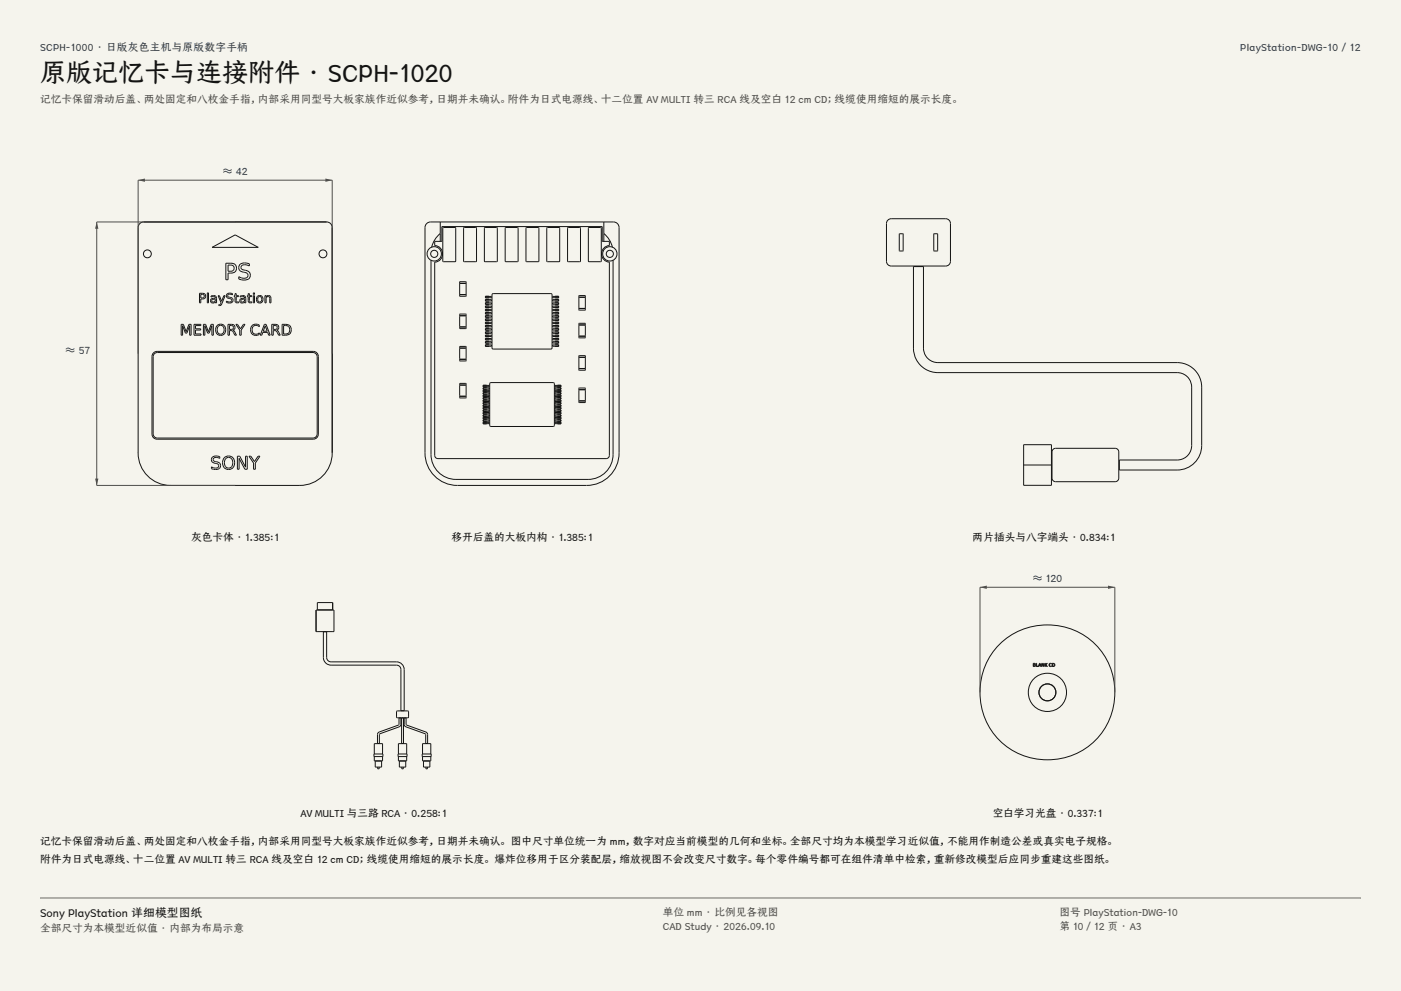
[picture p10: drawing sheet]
<svg xmlns="http://www.w3.org/2000/svg" width="420mm" height="297mm" viewBox="0 0 420 297" stroke-linecap="round" stroke-linejoin="round" font-family="sans-serif">
<g fill="#f5f4ed">
<path d="M0 0h420v297h-420z"/>
<path d="M12 12h396v275h-396z"/>
</g>
<g fill="none" stroke="#141413" stroke-width=".3">
<path d="M63.6 74.1l6.9-3.7 6.9 3.7zM67.7 78.9h1.5a1.49 1.49 0 0 1 1.7 1.5 1.49 1.49 0 0 1-1.7 1.4h-.8v2h-.7zM68.4 79.4h.8a.93 .93 0 0 1 1 1 .93 .93 0 0 1-1 .9h-.8zM72 79.2a3.2 3.2 0 0 1 2.8-.1v.6l-.3-.1a1.74 1.74 0 0 0-2.2 .3 .98 .98 0 0 0 1.3 1.1 1.52 1.52 0 0 1 1.4 1.9 1.52 1.52 0 0 1-2.1 1l-1.3-.3v-.7a2.04 2.04 0 0 0 2.7-.1 1.06 1.06 0 0 0-1.3-1.2 1.36 1.36 0 0 1-1.3-.9 1.36 1.36 0 0 1 .3-1.5zM54.3 97.2h.7l.8 2.2 .8-2.2h.7v3.3h-.4v-2.9l-.9 2.2h-.4l-.9-2.2v2.9h-.4zM58.2 97.2h2v.4h-1.6v.9h1.6v.4h-1.6v1.2h1.7v.4h-2.1zM59.8 87.9h.9a.86 .86 0 0 1 1 .9 .86 .86 0 0 1-1 .8h-.5v1.2h-.4zM60.2 88.2h.5a.54 .54 0 0 1 .5 .6 .54 .54 0 0 1-.5 .5h-.5zM61 97.2h.6l.9 2.2 .8-2.2h.7v3.3h-.5v-2.9l-.8 2.2h-.5l-.8-2.2v2.9h-.4zM62.2 87.8h.3v3h-.3zM63.3 88.7a1.04 1.04 0 0 1 1-.1 1.04 1.04 0 0 1 .6 .9v1.3h-.3v-.4a.76 .76 0 0 1-1 .4 .76 .76 0 0 1-.4-.9 .76 .76 0 0 1 .9-.5h.5a.77 .77 0 0 0-1.3-.4zM63.6 89.8l1-.1a.56 .56 0 0 1-.4 .8 .56 .56 0 0 1-.7-.6z"/>
<path d="M65.4 97.9a1.17 1.17 0 0 1 1.5 0 1.17 1.17 0 0 1 .2 1.5 1.09 1.09 0 0 1-1.4 .7 1.09 1.09 0 0 1-.6-1.6zM65.4 88.6h.4l.6 1.7 .7-1.7h.4l-1.1 2.6-.3 .4h-.5v-.3l.4-.1 .3-.5zM68.1 88.1l.8-.3 .8 .2v.4l-.3-.1a.6 .6 0 0 0-.8-.1 .6 .6 0 0 0-.1 .8h.1a.98 .98 0 0 1 1.3 1.1 .98 .98 0 0 1-1.6 .7l-.4-.2v-.4l.6 .3a.6 .6 0 0 0 1-.4 .6 .6 0 0 0-.8-.7 .78 .78 0 0 1-.8-.4 .78 .78 0 0 1 .2-.9zM68.3 97.2h1a.91 .91 0 0 1 1.1 .6 .91 .91 0 0 1-.5 1.1l1 1.6h-.5l-.6-1.2-.5-.2h-.5v1.4h-.5zM68.8 97.6h.5a.58 .58 0 0 1 .7 .5 .58 .58 0 0 1-.7 .6h-.5zM70.5 88h.3v.6h.7v.3h-.7v1.4l.7 .2v.3l-1-.3v-1.6h-.3v-.3h.3zM70.7 97.2h.5l.9 1.3 .9-1.3h.5l-1.2 1.7v1.6h-.4v-1.6zM72 88.7a1.04 1.04 0 0 1 1.1-.1 1.04 1.04 0 0 1 .6 .9v1.3h-.4v-.4a.76 .76 0 0 1-.9 .4 .76 .76 0 0 1-.5-.9 .76 .76 0 0 1 .9-.5h.5a.77 .77 0 0 0-1.3-.4zM72.4 89.8l.9-.1a.56 .56 0 0 1-.4 .8 .56 .56 0 0 1-.6-.6zM74.4 88h.4v.6h.7v.3h-.7v1.4l.7 .2v.3l-1-.3-.1-1.6h-.3v-.3h.3zM75.5 97.6a1.81 1.81 0 0 1 2.2-.1v.4a1.27 1.27 0 0 0-1.7 0 1.27 1.27 0 0 0 0 1.8 1.27 1.27 0 0 0 1.7 .1v.4a1.71 1.71 0 0 1-2.3-.3 1.71 1.71 0 0 1 .1-2.3zM75.9 88.6h.4v2.2h-.4z"/>
<path d="M75.9 87.8h.4v.4h-.4zM77.4 89.1a.7 .7 0 0 1 1.1 .6 .7 .7 0 0 1-1.1 .6l-.1-.6zM79.3 97.2h.5l1.2 3.3h-.5l-.3-.9h-1.4l-.3 .9h-.5zM79.4 88.6h.4v.3a.78 .78 0 0 1 .9-.3 .78 .78 0 0 1 .5 .9v1.3h-.3v-1.3a.55 .55 0 0 0-.6-.6 .55 .55 0 0 0-.5 .6v1.3h-.4zM79.5 97.6l.6 1.7h-1.2zM81.5 97.2h1a.91 .91 0 0 1 1 .6 .91 .91 0 0 1-.5 1.1l1 1.6h-.5l-.6-1.2-.5-.2h-.5v1.4h-.4zM81.9 97.6h.6a.58 .58 0 0 1 .6 .5 .58 .58 0 0 1-.6 .6h-.6zM84.6 97.2h.9a1.64 1.64 0 0 1 1.8 1.6 1.64 1.64 0 0 1-1.8 1.7h-.9zM85 97.6a1.35 1.35 0 0 1 1.8 1.2 1.35 1.35 0 0 1-1.8 1.3zM45.9 105.9l1.2-.6h46.8a1.52 1.52 0 0 1 1.5 1.5v23.3a1.52 1.52 0 0 1-1.5 1.5h-46.8a1.52 1.52 0 0 1-1.5-1.5v-23.3zM46.2 106.2l1-.5h46.6a1.25 1.25 0 0 1 1.3 1.2v23.1a1.25 1.25 0 0 1-1.3 1.3h-46.6a1.25 1.25 0 0 1-1.3-1.3v-23.1zM41.4 135.6v-67.4l.5-1.2 1.2-.5h54.8l1.2 .5 .5 1.2v67.4"/>
<path d="M41.4 135.6h.1M41.4 135.6a9.7 9.7 0 0 0 9.8 9.9M63.7 137l1-.3 1.2 .2v.5l-.6-.2a.81 .81 0 0 0-1-.1 .81 .81 0 0 0-.2 1l.1 .1a1.88 1.88 0 0 1 1.9 1.4 1.64 1.64 0 0 1-2.5 .9h-.2v-.6l.4 .2a.98 .98 0 0 0 1.2 .2 .98 .98 0 0 0 .5-1l-.3-.3a1.89 1.89 0 0 1-1.8-1.2zM67.2 137.2a1.97 1.97 0 0 1 3.2 1 1.97 1.97 0 0 1-2.3 2.5 2.13 2.13 0 0 1-.9-3.5zM67.8 137.3a1.35 1.35 0 0 1 1.6 .1 1.35 1.35 0 0 1 .4 1.6 1.26 1.26 0 0 1-1.5 1.3 1.26 1.26 0 0 1-1-1.6l.1-.7zM71.2 136.7h.7l1.7 3.3v-3.3h.5v3.9h-.7l-1.7-3.2v3.2h-.5zM74.6 136.7h.6l1.1 1.6 1.1-1.6h.5l-1.4 2.1v1.8h-.5v-1.8zM99.6 135.6a9.7 9.7 0 0 1-9.8 9.9M99.6 135.6h.1M51.2 145.5h38.6M51.2 145.5h.1M89.8 145.5h.1"/>
<circle cx="44.2" cy="76.1" r="1.18"/>
<circle cx="96.8" cy="76.1" r="1.18"/>
<circle cx="66.1" cy="98.8" r="1.62"/>
<circle cx="77.9" cy="89.6" r="1.08"/>
</g>
<path d="M41.4 106v-52h58.2v52" fill="none" stroke="#504e49" stroke-width=".3"/>
<g fill="#504e49">
<path d="M41.4 54l2-.5v1z"/>
<path d="M97.6 53.5l2 .5-2 .5z"/>
</g>
<path d="M70.5 66.5h-41.5v79h41.5" fill="none" stroke="#504e49" stroke-width=".3"/>
<g fill="#504e49">
<path d="M29 66.5l.5 2.1h-1z"/>
<path d="M28.5 143.4h1l-.5 2.1z"/>
</g>
<g fill="none" stroke="#141413" stroke-width=".3">
<path d="M129.2 78v58.2a7.5 7.5 0 0 0 7.5 7.5h39.6a7.5 7.5 0 0 0 7.5-7.5v-58.2M132 70l-1.4 1.5-1.2 2.6M132 66.5v5.8M132.5 67.9h48v4.4h2.2v1.3a2.49 2.49 0 0 0-2.4 2.5 2.49 2.49 0 0 0 2.4 2.5v57.9a.97 .97 0 0 1-1 .9h-50.4a.97 .97 0 0 1-1-.9v-57.9a2.49 2.49 0 0 0 2.4-2.5 2.49 2.49 0 0 0-2.4-2.5v-1.3h2.2zM132.8 68.2h3.6l.2 .2v9.8l-.2 .2h-3.4l-.3-.2zM139 68.2h3.6l.3 .2v9.8l-.3 .2h-3.4l-.2-.2zM145.3 68.2h3.6l.2 .2v9.8l-.2 .2h-3.5l-.2-.2zM151.5 68.2h3.6l.2 .2v9.8l-.2 .2h-3.4l-.3-.2zM157.7 68.2h3.6l.3 .2v9.8l-.3 .2h-3.4l-.2-.2zM164 68.2h3.6l.2 .2v9.8l-.2 .2h-3.5l-.2-.2zM170.2 68.2h3.6l.2 .2v9.8l-.2 .2h-3.4l-.3-.2zM176.4 68.2h3.6l.3 .2v9.8l-.3 .2h-3.4l-.2-.2z"/>
<path d="M181 70l1.4 1.5 1.2 2.6M181 66.5v5.8M266 66.1l1.2-.5h16.3a1.42 1.42 0 0 1 1.4 1.4v11.3a1.42 1.42 0 0 1-1.4 1.4h-16.3a1.42 1.42 0 0 1-1.4-1.4v-11.3zM269.6 70.1h1.2l-.1 5.1-1.1-.1zM273.8 79.9h3v24.4a4.3 4.3 0 0 0 4.4 4.4h71.7a7.3 7.3 0 0 1 7.3 7.3v17.5a7.3 7.3 0 0 1-7.3 7.4h-17.3v-3h17.3a4.3 4.3 0 0 0 4.3-4.4v-17.5a4.3 4.3 0 0 0-4.3-4.3h-71.7a7.3 7.3 0 0 1-7.4-7.4zM280 70.1h1.1l-.1 5.1-1.1-.1zM137.8 98h1.9v.4l-1.8 .1zM137.8 94.1h1.9v.4l-1.8 .1zM137.8 94.7h1.9v3.2h-1.9zM137.9 88.3v.5h1.8v-.5M137.9 84.9v-.5h1.8v.5M137.9 88.3h1.8"/>
<path d="M137.9 84.9h1.8M137.9 84.9v3.4M139.6 84.9v3.4M145.5 88.8h1.8v.4l-1.8 .1zM145.6 99.5h1.7v.4h-1.7zM145.6 98.5h1.7v.4h-1.7zM145.6 97.6h1.7v.4h-1.7zM145.6 96.6h1.7v.4h-1.7zM145.6 95.6h1.7v.4h-1.7zM145.6 94.7h1.7v.3h-1.7zM145.6 93.7h1.7v.4h-1.7zM145.6 92.7h1.7v.4h-1.7z"/>
<path d="M145.6 91.7h1.7v.4h-1.7zM145.6 90.8h1.7v.4h-1.7zM145.6 89.8v.4h1.7v-.4h-1.8v.4h1.1M145.6 88.8v.4M146.6 99.5l-1.1-.1v.5h1.1M146.6 98.5h-1.1v.5l1.1-.1M146.6 97.6l-1.1-.1v.5h1.1M146.6 96.6l-1.1-.1v.5h1.1M146.6 95.6h-1.1v.5l1.1-.1M146.6 94.7l-1.1-.1v.5l1.1-.1M146.6 93.7l-1.1-.1v.5h1.1M146.6 92.7h-1.1v.5l1.1-.1"/>
<path d="M146.6 91.7h-1.1v.5l1.1-.1M146.6 90.8l-1.1-.1v.5h1.1M146.6 88.8h.1M146.6 89.2v.1M146.6 89.8h.1M147.7 88h17.6l.2 .3v16.1l-.3 .2h-17.5l-.2-.3v-16zM165.7 90.8h1.7v.4h-1.7zM165.7 91.7h1.7v.4h-1.7zM165.7 92.7h1.7v.4h-1.7zM165.7 93.7h1.7v.4h-1.7zM165.7 94.7h1.7v.3h-1.7zM165.7 95.6h1.7v.4h-1.7z"/>
<path d="M165.7 96.6h1.7v.4h-1.7zM165.7 97.6h1.7v.4h-1.7zM165.7 98.5h1.7v.4h-1.7zM165.7 99.5h1.7v.4h-1.7zM165.7 88.8h1.8v.5l-1.8-.1zM166.4 90.8l1.1-.1v.5h-1.1M166.4 91.7h1.1v.5l-1.1-.1M166.4 92.7h1.1v.5l-1.1-.1M166.4 93.7l1.1-.1v.5h-1.1M166.4 94.7l1.1-.1v.5l-1.1-.1M166.4 95.6h1.1v.5l-1.1-.1M166.4 96.6l1.1-.1v.5h-1.1"/>
<path d="M166.4 97.6l1.1-.1v.5h-1.1M166.4 98.5h1.1v.5l-1.1-.1M166.4 99.5l1.1-.1v.5h-1.1M166.4 88.8h.1M166.4 89.2v.1M166.4 89.8h.1M167.4 88.8v.4M167.4 89.8v.4h-1.7v-.4h1.8v.4h-1.1M173.6 92.5h1.8l.1 .4h-1.9zM173.6 88.6h1.8l.1 .4-1.9 .1zM173.6 96.9h1.8l.1 .4-1.9 .1zM173.6 89.1h1.8v3.3h-1.8z"/>
<path d="M173.6 97.5h1.8v3.2h-1.8zM137.8 118.8h1.9v.4l-1.8 .1zM137.9 107.7v.5h1.8v-.5M137.9 104.3v-.5h1.8v.5M137.9 115.4v-.5h1.8v.5M137.9 115.4h1.8M137.9 107.7h1.8M137.9 104.3h1.8M137.9 104.3v3.4M137.9 115.4v3.3h1.8l-.1-3.3M139.6 104.3v3.4M144.8 119.1l1.8 .1v.4h-1.8z"/>
<path d="M144.9 115.5h1.7v.4h-1.7zM144.9 116.2h1.7v.4h-1.7zM144.9 117h1.7v.4h-1.7zM144.9 117.7h1.7v.4h-1.7zM144.9 119.9v.4h1.7v-.4h-1.8v.5l1.1-.1M144.9 119.2v.4M145.5 103.3l1.8 .1v.4h-1.8zM145.5 102.4h1.8v.4l-1.8 .1zM145.6 100.5h1.7v.4h-1.7zM145.6 102.4v.4M145.6 103.4v.4M145.9 118.5l-1.1-.1v.5l1.8-.1v-.3h-1.7v.3"/>
<path d="M145.9 117.7h-1.1v.5l1.1-.1M145.9 117l-1.1-.1v.5h1.1M145.9 116.2h-1.1v.5l1.1-.1M145.9 115.5l-1.1-.1v.5h1.1M145.9 118.8v.1M145.9 119.1v.1M145.9 119.6h.1M145.9 119.9h.1M146.6 101.4h-1.1v.5l1.8-.1v-.4h-1.7v.4M146.6 100.5l-1.1-.1v.5h1.1M146.6 101.8v.1M146.6 102.4h.1"/>
<path d="M146.6 102.8v.1M146.6 103.3v.1M146.6 103.8h.1M146.9 114.8l.2-.1h18.9l.2 .3-.1 12.6-.2 .2h-18.9l-.2-.3zM165.7 100.5h1.7v.4h-1.7zM165.7 102.4h1.8v.5l-1.8-.1zM165.7 103.4l1.8-.1v.5h-1.8zM166.4 115.5h1.7v.4h-1.7zM166.4 116.2h1.7v.4h-1.7zM166.4 117h1.7v.4h-1.7zM166.4 117.7h1.7v.4h-1.7zM166.4 119.2l1.8-.1v.5h-1.8z"/>
<path d="M166.4 101.4h1.1v.5l-1.8-.1v-.4h1.7v.4M166.4 100.5l1.1-.1v.5h-1.1M166.4 101.8v.1M166.4 102.4h.1M166.4 102.8v.1M166.4 103.3v.1M166.4 103.8h.1M167.1 118.5l1.1-.1v.5l-1.8-.1v-.3h1.7v.3M167.1 115.5l1.1-.1v.5h-1.1M167.1 116.2h1.1v.5l-1.1-.1M167.1 117l1.1-.1v.5h-1.1M167.1 117.7h1.1v.5l-1.1-.1"/>
<path d="M167.1 118.8v.1M167.1 119.1v.1M167.1 119.6h.1M167.1 119.9h.1M167.4 102.4v.4M167.4 103.4v.4M168.1 119.2v.4M168.1 119.9v.4h-1.7v-.4h1.8v.5l-1.1-.1M173.6 100.8h1.8l.1 .4-1.9 .1zM173.6 110.5h1.8l.1 .4-1.9 .1zM173.6 116.3h1.8l.1 .4-1.9 .1zM173.6 107.1v-.5h1.8v.5"/>
<path d="M173.6 107.1h1.8M173.7 107.1v3.3h1.7l-.1-3.3M127.4 135.6v-67.4l.5-1.2 1.2-.5h54.8l1.2 .5 .5 1.2v67.4M127.4 135.6h.1M127.4 135.6a9.7 9.7 0 0 0 9.8 9.9M144.8 124.3l1.8 .1v.4h-1.8zM144.9 120.7h1.7v.4h-1.7zM144.9 121.4h1.7v.4h-1.7zM144.9 122.2h1.7v.3h-1.7zM144.9 122.9h1.7v.4h-1.7zM144.9 125.1v.4h1.7v-.4h-1.8v.5l1.1-.1M144.9 125.8h1.7v.4h-1.7z"/>
<path d="M144.9 126.6h1.7v.4h-1.7zM144.9 124.4v.4M145.9 123.6h-1.1v.5l1.8-.1v-.4h-1.7v.4M145.9 126.6l-1.1-.1v.5h1.1M145.9 125.8h-1.1v.5l1.1-.1M145.9 122.9l-1.1-.1v.5h1.1M145.9 122.2l-1.1-.1v.5l1.1-.1M145.9 121.4h-1.1v.5l1.1-.1M145.9 120.7l-1.1-.1v.5h1.1M145.9 124v.1M145.9 124.3v.1M145.9 124.8h.1"/>
<path d="M145.9 125.1h.1M166.4 120.7h1.7v.4h-1.7zM166.4 121.4h1.7v.4h-1.7zM166.4 122.2h1.7v.3h-1.7zM166.4 122.9h1.7v.4h-1.7zM166.4 125.8h1.7v.4h-1.7zM166.4 126.6h1.7v.4h-1.7zM166.4 124.4l1.8-.1v.5h-1.8zM167.1 123.6h1.1v.5l-1.8-.1v-.4h1.7v.4M167.1 120.7l1.1-.1v.5h-1.1M167.1 121.4h1.1v.5l-1.1-.1M167.1 122.2l1.1-.1v.5l-1.1-.1"/>
<path d="M167.1 122.9l1.1-.1v.5h-1.1M167.1 125.8h1.1v.5l-1.1-.1M167.1 126.6l1.1-.1v.5h-1.1M167.1 124v.1M167.1 124.3v.1M167.1 124.8h.1M167.1 125.1h.1M168.1 124.4v.4M168.1 125.1v.4h-1.7v-.4h1.8v.5l-1.1-.1M173.6 120.2v.4h1.8v-.4M173.6 120.2h1.8M173.7 120.1v-3.3h1.7l-.1 3.3"/>
<path d="M185.6 135.6a9.7 9.7 0 0 1-9.8 9.9M185.6 135.6h.1M306.9 139.4v6h8.3v-6M306.9 139.4v-6.1h8.3v6.1M306.9 139.4h8.3M315.8 134.6l.7-.2h18.2l.5 .4 .2 .6-.1 8.2-.4 .6-.6 .2-18.2-.1-.5-.4-.2-.6v-7.9zM137.2 145.5h.1M137.2 145.5h38.6M175.8 145.5h.1M94.7 182.8h5.4v6.5h-5.4zM95.1 180.6h4.6v2.2h-4.6zM96.9 189.3h1v7.7a1.32 1.32 0 0 0 1.3 1.4h19.7a2.3 2.3 0 0 1 2.3 2.3v12.3h-1v-12.3a1.32 1.32 0 0 0-1.3-1.4h-19.7a2.3 2.3 0 0 1-2.3-2.3z"/>
<path d="M309.7 198.8h.4a.23 .23 0 0 1 .3 .1 .23 .23 0 0 1-.2 .3 .27 .27 0 0 1 .2 .4 .27 .27 0 0 1-.3 .2h-.4zM309.9 199.3h.3v.3h-.3zM309.9 198.9l.3 .2-.3 .1zM310.6 198.8l.2 .8 .4 .2 .6-1 .3 1-.2-.3-1.3 .3zM311.7 198.9l.2 .5h-.4zM312.3 198.8l.6 .8 .1-.8v1l-.6-.8-.1 .8zM313.3 198.8l.1 .4 .6-.4-.5 .4 .5 .6-.6-.5-.1 .5zM314.6 198.9l.4-.1 .2 .2a.37 .37 0 0 0-.5 0 .37 .37 0 0 0 0 .5 .37 .37 0 0 0 .5 0 .46 .46 0 0 1-.7 .2 .46 .46 0 0 1 .1-.8zM315.4 198.8a.54 .54 0 0 1 .8 .5 .54 .54 0 0 1-.8 .5zM315.6 198.9a.39 .39 0 0 1 .5 .4 .39 .39 0 0 1-.5 .3zM113.3 219.6l6.2-2.3 .1-2.1h.6v1.9l-.3 .6-6.1 2.3-.1 2.8h-.5v-2.7zM119 213.1h3.4l.1 1.9-3.5 .1z"/>
<path d="M120.4 215.2h.6v7.6h-.6zM121.2 215.2h.5l.2 2.1 6.1 2.4 .2 3.1h-.6l-.1-2.9-6.1-2.3-.2-.5zM112.1 226h2.7v.7h-2.7zM112.2 226.7v1.3h2.5v-1.3M112.2 226v-3.1h2.5v3.1M112.5 228.1h1.9v1.8h-1.9zM113.2 229.9v.5h.5v-.5M119.3 226h2.7v.7h-2.7zM119.4 226.7v1.3h2.5v-1.3M119.4 226v-3.1h2.5v3.1M119.7 228.1h1.9v1.8h-1.9zM120.4 229.9v.5h.5v-.5"/>
<path d="M126.6 226h2.7v.7h-2.7zM126.7 226.7v1.3h2.4v-1.3M126.7 226v-3.1h2.4v3.1M127 228.1h1.9v1.8h-1.9zM127.7 229.9v.5h.4v-.5"/>
<circle cx="130.2" cy="76.1" r="2.15"/>
<circle cx="130.2" cy="76.1" r="1.07"/>
<circle cx="182.8" cy="76.1" r="2.15"/>
<circle cx="182.8" cy="76.1" r="1.07"/>
<circle cx="313.9" cy="207.5" r="20.3"/>
<circle cx="314" cy="207.5" r="5.7"/>
<circle cx="314" cy="207.5" r="2.55"/>
<circle cx="314" cy="207.5" r="2.53"/>
</g>
<path d="M293.8 207.5v-31.5h40.4v31.5" fill="none" stroke="#504e49" stroke-width=".3"/>
<g fill="#504e49">
<path d="M293.8 176l2-.5v1z"/>
<path d="M332.2 175.5l2 .5-2 .5z"/>
</g>
<path d="M12 269.3h396zM12 269h396v.3h-396z" fill-rule="evenodd" fill="#504e49"/>
<text font-size="7.8" fill="#141413" x="12" y="24.7">原版记忆卡与连接附件 · SCPH-1020</text>
<text font-size="3.5" fill="#141413" x="12" y="274.9">Sony PlayStation 详细模型图纸</text>
<g font-size="3.2" fill="#1b365d">
<text x="12" y="15.3">SCPH-1000 · 日版灰色主机与原版数字手柄</text>
<text x="371.8" y="15.3">PlayStation-DWG-10 / 12</text>
<text x="66.7" y="52.4">≈ 42</text>
<text x="19.6" y="106">≈ 57</text>
<text x="309.6" y="174.4">≈ 120</text>
</g>
<g font-size="3.2" fill="#504e49">
<text x="12" y="30.9">记忆卡保留滑动后盖、两处固定和八枚金手指，内部采用同型号大板家族作近似参考，日期并未确认。附件为日式电源线、十二位置 AV MULTI 转三 RCA 线及空白 12 cm CD；线缆使用缩短的展示长度。</text>
<text x="198.7" y="274.5">单位 mm · 比例见各视图</text>
<text x="317.6" y="274.5">图号 PlayStation-DWG-10</text>
<text x="12" y="279.3">全部尺寸为本模型近似值 · 内部为布局示意</text>
<text x="198.7" y="278.8">CAD Study · 2026.09.10</text>
<text x="317.6" y="278.8">第 10 / 12 页 · A3</text>
</g>
<g font-size="3.2" fill="#141413">
<text x="57.3" y="162">灰色卡体 · 1.385:1</text>
<text x="135.3" y="162">移开后盖的大板内构 · 1.385:1</text>
<text x="291.6" y="162">两片插头与八字端头 · 0.834:1</text>
<text x="90.1" y="245">AV MULTI 与三路 RCA · 0.258:1</text>
<text x="297.5" y="245">空白学习光盘 · 0.337:1</text>
<text x="12" y="253.3">记忆卡保留滑动后盖、两处固定和八枚金手指，内部采用同型号大板家族作近似参考，日期并未确认。 图中尺寸单位统一为 mm，数字对应当前模型的几何和坐标。全部尺寸均为本模型学习近似值，不能用作制造公差或真实电子规格。</text>
<text x="12" y="258.6">附件为日式电源线、十二位置 AV MULTI 转三 RCA 线及空白 12 cm CD；线缆使用缩短的展示长度。 爆炸位移用于区分装配层，缩放视图不会改变尺寸数字。每个零件编号都可在组件清单中检索，重新修改模型后应同步重建这些图纸。</text>
</g>
</svg>
